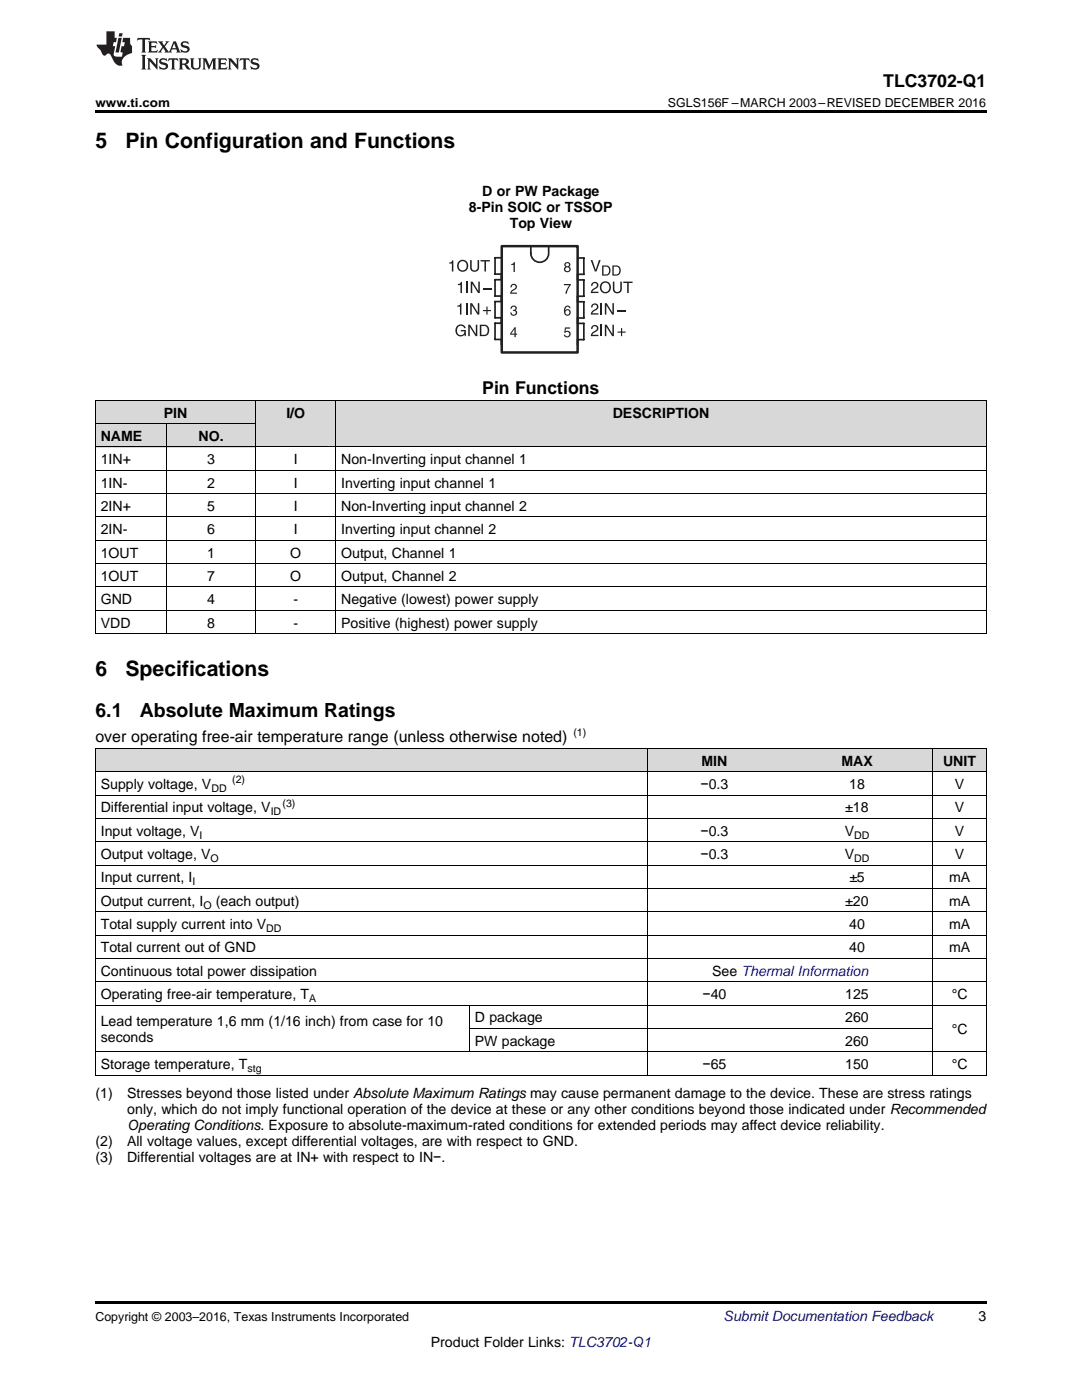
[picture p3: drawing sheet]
<svg xmlns="http://www.w3.org/2000/svg" width="216mm" height="279mm" viewBox="0 0 216 279" stroke-linecap="round" stroke-linejoin="round" font-family="sans-serif">
<g fill="#d8d8d8">
<path d="M19 149.4h8.9v4.7h-8.9z"/>
<path d="M27.9 149.4h65.8v4.7h-65.8z"/>
<path d="M93.7 149.4h35.6v4.7h-35.6z"/>
<path d="M129.3 149.4h26.6v4.7h-26.6z"/>
<path d="M155.9 149.4h30.3v4.7h-30.3z"/>
<path d="M186.2 149.4h10.6v4.7h-10.6z"/>
<path d="M51 79.9h16v9.4h-16z"/>
<path d="M67 79.9h129.8v9.4h-129.8z"/>
<path d="M19 84.6h14.3v4.7h-14.3z"/>
<path d="M33.3 84.6h17.7v4.7h-17.7z"/>
<path d="M19 79.9h14.3v4.7h-14.3z"/>
<path d="M33.3 79.9h17.7v4.7h-17.7z"/>
</g>
<path d="M19 126.5h.2zM50.9 126.5h.1zM66.9 126.5h.1zM196.7 126.5h.1zM19 259.7h177.8v.5h-177.8z" fill="#000"/>
<g fill="none" stroke="#000" stroke-width=".2">
<path d="M19 79.9h177.8M19.1 79.9v46.6M51 79.9v46.6M67 79.9v46.6M196.8 79.9v46.6M19 98.5h177.8M19 93.9h177.8M19 89.2h177.8M19 84.5h32M33.2 84.6v41.9M19 117.1h177.8M19 112.5h177.8"/>
<path d="M19 107.8h177.8M19 103.2h177.8M19 126.5h177.8M19 121.8h177.8M19 158.7h177.8M19 154h177.8M19 149.4h177.8M19.1 149.4v65.2M129.2 149.4v65.2M186.1 149.4v65.2M196.8 149.4v65.2M19 177.3h177.8"/>
<path d="M19 172.7h177.8M19 168h177.8M19 163.4h177.8M19 196h177.8M19 191.3h177.8M19 186.6h177.8M19 182h177.8M19 214.6h177.8M19 209.9h177.8M19 200.6h177.8M93.6 200.7v9.3M93.7 205.3h92.4"/>
</g>
<path d="M105.9 49.2a2.61 2.61 0 0 0 .9 2.9 1.78 1.78 0 0 0 2.7-1.5v-1.4" fill="none" stroke="#231f20" stroke-width=".34"/>
<path d="M100.1 49.1h15.2v21.2h-15.2z" fill="none" stroke="#231f20" stroke-width=".5"/>
<g fill="#231f20">
<path d="M102 52.7l.7-.4v2h-.2v-1.4h-.5z" fill-rule="evenodd"/>
<path d="M102.1 56.8a.65 .65 0 0 1 1 .2 .65 .65 0 0 1-.5 .9l-.5 .5h1.1v.2h-1.4l.1-.5 .6-.4a.41 .41 0 0 0 .4-.4 .41 .41 0 0 0-.4-.4l-.3 .1-.1 .4h-.3z" fill-rule="evenodd"/>
<path d="M102 61.2a.61 .61 0 0 1 .7-.2 .61 .61 0 0 1 .4 .7l-.2 .2a.66 .66 0 0 1-.2 1.2 .66 .66 0 0 1-.9-.7h.3l.1 .3 .3 .1 .4-.2v-.2l-.1-.2-.4-.2v-.2l.4-.1v-.3l-.3-.2-.3 .1-.1 .3h-.2z" fill-rule="evenodd"/>
<path d="M102.7 65.3l-.9 1.3v.2h.9v.5h.2v-.5h.3v-.2h-.3v-1.3zM102.7 65.7v.9h-.7z" fill-rule="evenodd"/>
<path d="M112.7 52.5l-.1 .5 .3 .2a.61 .61 0 0 0-.1 .9 .61 .61 0 0 0 .9 0 .61 .61 0 0 0-.1-.9 .45 .45 0 0 0 .1-.6 .69 .69 0 0 0-1-.1zM112.8 53.8a.41 .41 0 0 1 .8 0 .41 .41 0 0 1-.8 0zM112.9 52.8a.34 .34 0 0 1 .6 0 .34 .34 0 0 1-.6 0z" fill-rule="evenodd"/>
<path d="M112.5 56.7h1.4l-.8 1.9h-.3l.1-.3 .7-1.4h-1.1z" fill-rule="evenodd"/>
<path d="M112.9 61.1a1.15 1.15 0 0 0 .3 1.9 .64 .64 0 0 0 .6-.8 .64 .64 0 0 0-1-.3 .49 .49 0 0 1 .1-.6 .49 .49 0 0 1 .6 .1l.1 .1h.2l-.3-.5zM112.8 62.4a.45 .45 0 0 1 .9 0 .45 .45 0 0 1-.9 0z" fill-rule="evenodd"/>
<path d="M112.7 65.3h1.1v.3h-.9l-.1 .5a.68 .68 0 0 1 1.1 .5 .68 .68 0 0 1-1 .7l-.3-.2-.1-.3h.3a.44 .44 0 0 0 .6 .3 .44 .44 0 0 0 .2-.6 .44 .44 0 0 0-.6-.2l-.4 .1z" fill-rule="evenodd"/>
<path d="M89.6 52.4l.5-.2 .1-.2h.3v2.2h-.3v-1.6h-.6z" fill-rule="evenodd"/>
<path d="M91.7 52.4a.85 .85 0 0 1 1.2 .1 .85 .85 0 0 1 0 1.1 .85 .85 0 0 1-1.2 .1 1.15 1.15 0 0 1 0-1.3zM91.6 52.1a1.16 1.16 0 0 0 .2 2 1.16 1.16 0 0 0 1.6-1.1 1.12 1.12 0 0 0-.6-1.1 1.12 1.12 0 0 0-1.2 .2z" fill-rule="evenodd"/>
<path d="M93.8 51.9h.3v1.4a.59 .59 0 0 0 .6 .7 .59 .59 0 0 0 .6-.7v-1.4h.3v1.5a.9 .9 0 0 1-.9 .8 .9 .9 0 0 1-.9-.8z" fill-rule="evenodd"/>
<path d="M95.9 51.9h1.8v.3h-.7v2h-.3v-2h-.8z" fill-rule="evenodd"/>
<path d="M91.4 56.7l.4-.2 .2-.2h.2v2.2h-.3v-1.6h-.5z" fill-rule="evenodd"/>
</g>
<path d="M93.2 56.2v2.3" fill="none" stroke="#231f20" stroke-width=".31"/>
<g fill="#231f20">
<path d="M93.9 56.2h.4l1.1 1.8v-1.8h.3v2.3h-.3l-1.2-1.9v1.9h-.3z" fill-rule="evenodd"/>
<path d="M96.5 57.6h1.6v.2h-1.6z" fill-rule="evenodd"/>
<path d="M91.3 61l.4-.2 .2-.2h.2v2.2h-.3v-1.6h-.5z" fill-rule="evenodd"/>
</g>
<path d="M93.1 60.5v2.3" fill="none" stroke="#231f20" stroke-width=".31"/>
<g fill="#231f20">
<path d="M93.8 60.5h.4l1.1 1.8v-1.8h.3v2.3h-.3l-1.2-1.9v1.9h-.3z" fill-rule="evenodd"/>
<path d="M96.4 61.9h.7v-.7h.2v.7h.7v.2h-.7v.7h-.2v-.7h-.7z" fill-rule="evenodd"/>
<path d="M91.3 65a1.01 1.01 0 0 1 1.6 .5h-.3a.75 .75 0 0 0-.9-.4 .75 .75 0 0 0-.5 .8 .75 .75 0 0 0 .6 1 .75 .75 0 0 0 .9-.8h-.7v-.2h1v1.2h-.2l-.1-.3a1.12 1.12 0 0 1-1.6 0 1.12 1.12 0 0 1-.1-1.5z" fill-rule="evenodd"/>
<path d="M93.4 64.8h.4l1.1 1.8v-1.8h.3v2.3h-.3l-1.2-1.9v1.9h-.3z" fill-rule="evenodd"/>
<path d="M95.7 64.8v2.3h1a1.16 1.16 0 0 0 .9-1.2 1.16 1.16 0 0 0-.9-1.1zM96 65.1h.6a.91 .91 0 0 1 .7 .8 .91 .91 0 0 1-.7 .9h-.6z" fill-rule="evenodd"/>
<path d="M117.9 51.9h.3l.7 1.9 .6-1.9h.4l-.9 2.3h-.3z" fill-rule="evenodd"/>
<path d="M120.1 53v2h.9a1.03 1.03 0 0 0 .8-1 1.03 1.03 0 0 0-.8-1zM120.4 53.2h.5a.81 .81 0 0 1 .6 .8 .81 .81 0 0 1-.5 .8h-.6z" fill-rule="evenodd"/>
<path d="M122.2 53v2h.8a1.03 1.03 0 0 0 .9-1 1.03 1.03 0 0 0-.9-1zM122.5 53.2h.5a.81 .81 0 0 1 .6 .8 .81 .81 0 0 1-.6 .8h-.5z" fill-rule="evenodd"/>
<path d="M118.2 56.4a.73 .73 0 0 1 1.2 .2 .73 .73 0 0 1-.6 1.1l-.6 .5h1.2v.3h-1.5l.1-.6 .7-.5a.46 .46 0 0 0 .4-.5 .46 .46 0 0 0-.4-.4l-.3 .1-.2 .5h-.3z" fill-rule="evenodd"/>
<path d="M120.2 56.7a.85 .85 0 0 1 1.2 .1 .85 .85 0 0 1 0 1.1 .85 .85 0 0 1-1.2 .1 1.15 1.15 0 0 1 0-1.3zM120 56.4a1.16 1.16 0 0 0 .2 2 1.16 1.16 0 0 0 1.7-1.1 1.12 1.12 0 0 0-.6-1.1 1.12 1.12 0 0 0-1.3 .2z" fill-rule="evenodd"/>
<path d="M122.3 56.2h.3v1.4a.59 .59 0 0 0 .6 .7 .59 .59 0 0 0 .6-.7v-1.4h.3v1.5a.9 .9 0 0 1-.9 .8 .9 .9 0 0 1-.9-.8z" fill-rule="evenodd"/>
<path d="M124.4 56.2h1.8v.3h-.7v2h-.4v-2h-.7z" fill-rule="evenodd"/>
<path d="M118.2 60.7a.73 .73 0 0 1 1.2 .2 .73 .73 0 0 1-.6 1.1l-.6 .5h1.2v.3h-1.5l.1-.6 .7-.5a.46 .46 0 0 0 .4-.5 .46 .46 0 0 0-.4-.4l-.3 .1-.2 .5h-.3z" fill-rule="evenodd"/>
</g>
<path d="M120 60.5v2.3" fill="none" stroke="#231f20" stroke-width=".31"/>
<g fill="#231f20">
<path d="M120.7 60.5h.4l1.1 1.8v-1.8h.3v2.3h-.3l-1.2-1.9v1.9h-.3z" fill-rule="evenodd"/>
<path d="M123.2 61.9h1.6v.2h-1.6z" fill-rule="evenodd"/>
<path d="M118.2 65a.73 .73 0 0 1 1.2 .2 .73 .73 0 0 1-.6 1.1l-.6 .5h1.2v.3h-1.5l.1-.6 .7-.5a.46 .46 0 0 0 .4-.5 .46 .46 0 0 0-.4-.4l-.3 .1-.2 .5h-.3z" fill-rule="evenodd"/>
</g>
<path d="M120 64.8v2.3" fill="none" stroke="#231f20" stroke-width=".31"/>
<g fill="#231f20">
<path d="M120.7 64.8h.4l1.1 1.8v-1.8h.3v2.3h-.3l-1.2-1.9v1.9h-.3z" fill-rule="evenodd"/>
<path d="M123.2 66.2h.7v-.7h.2v.7h.7v.2h-.7v.7h-.2v-.7h-.7z" fill-rule="evenodd"/>
</g>
<path d="M100 51.4h-1.2v3.3h1.2v1.1h-1.2v3.3h1.2v1.1h-1.2v3.2h1.2v1.1h-1.2v3.2M115.2 51.5h1.3v3.2h-1.3v1.2h1.3v3.2h-1.3v1.1h1.3v3.3h-1.3v1h1.3v3.3M98.8 67.7h1.2zM100 67.7v1.1M115.2 67.8h1.3zM115.2 67.8v1" fill="none" stroke="#231f20" stroke-width=".34"/>
<path d="M19 22h177.8v.5h-177.8z" fill="#000"/>
<g fill="#231f20">
<path d="M27.5 7.6l-.1 .5 .4-.2h.6v.1v2.1l-.2 .4h1l-.3-.4v-2.1l.1-.1h.5l.5 .2-.2-.5zM29.5 8.3l.2 .3v1.5l-.2 .4h1.8l.2-.6a1.04 1.04 0 0 1-1.3 .2v-.7h.6l.3 .2v-.6l-.3 .2h-.6v-.6l.8-.1 .4 .3-.2-.5zM31.5 8.3l.9 1.1-.9 1.1h.8l-.2-.2 .5-.7 .4 .7-.2 .2h1.5l-.1-.2 .1-.4h.9l.1 .4-.2 .2h1l-.3-.3-.7-1.9h-.5l-.9 2-.8-1 .9-1h-.8l.1 .3-.3 .5-.4-.6 .2-.2zM34.7 8.6l.4 1h-.7zM36.3 8.4a.63 .63 0 0 0-.2 .7 .63 .63 0 0 0 .6 .4l.6 .2 .1 .2a.75 .75 0 0 1-.7 .4 .75 .75 0 0 1-.6-.5l.1 .7 .1-.1a1.11 1.11 0 0 0 1.5-.6 1.13 1.13 0 0 0-1.2-.8l-.1-.4a1.04 1.04 0 0 1 1.2 .2l-.2-.5-.1 .1-.5-.2zM28.2 10.9l.2 .4v2.2l-.2 .4h1l-.3-.4v-2.2l.3-.4zM29.3 11.6l.3 .4v1.5l-.3 .4h.8l-.2-.4v-1.3l1.5 1.7v-1.9l.2-.4h-.7l.2 .4v.9l-1.1-1.3zM32 11.8a.62 .62 0 0 0-.2 .7 .62 .62 0 0 0 .6 .4l.6 .1 .1 .3a.76 .76 0 0 1-.7 .3 .76 .76 0 0 1-.6-.4l.1 .7 .1-.1a1.11 1.11 0 0 0 1.5-.6 1.13 1.13 0 0 0-1.2-.8l-.1-.4a1.04 1.04 0 0 1 1.2 .2l-.2-.6-.1 .1-.5-.1zM33.7 11.6l-.2 .6a.61 .61 0 0 1 .8-.3v1.6l-.2 .4h.9l-.2-.4v-1.6a.63 .63 0 0 1 .8 .3l-.2-.6zM35.6 11.6l.3 .4v1.5l-.3 .4h1l-.2-.2v-.8l.5 .2a.76 .76 0 0 0 1.2 .7l-1-1a.58 .58 0 0 0 .6-.5 .58 .58 0 0 0-.5-.6zM36.4 11.9h.1a.45 .45 0 0 1 .5 .1 .45 .45 0 0 1 .1 .5l-.7 .2zM37.9 11.6l.2 .2a2.17 2.17 0 0 0 .3 1.9 .99 .99 0 0 0 1.6-.6v-1.1l.2-.4h-.7l.2 .2a1.92 1.92 0 0 1-.2 1.8 .6 .6 0 0 1-.9-.5v-1.1l.2-.4zM40.4 11.6l.2 .4v1.5l-.2 .4h.7l-.2-.4v-1.4l.8 1.8 .8-1.8v1.4l-.2 .4h.9l-.2-.4v-1.5l.2-.4h-.8l-.6 1.5-.6-1.5zM43.4 11.6l.2 .4v1.5l-.2 .4h1.8l.2-.6a1.04 1.04 0 0 1-1.3 .1v-.6h.5l.4 .2v-.6l-.4 .2h-.5v-.7h.8l.3 .3-.1-.6zM45.5 11.6l.2 .4v1.5l-.2 .4h.7l-.2-.4v-1.3l1.5 1.7v-1.9l.2-.4h-.7l.2 .4v.9l-1.1-1.3zM47.9 11.6l-.1 .6a.61 .61 0 0 1 .8-.3v1.6l-.3 .4h1l-.3-.4 .1-1.6a.63 .63 0 0 1 .7 .3l-.1-.6zM50.2 11.8a.62 .62 0 0 0-.2 .7 .62 .62 0 0 0 .6 .4l.6 .1 .2 .3a.76 .76 0 0 1-.8 .3 .76 .76 0 0 1-.6-.4l.1 .7 .2-.1a1.11 1.11 0 0 0 1.5-.6 1.13 1.13 0 0 0-1.3-.8l-.1-.4a1.04 1.04 0 0 1 1.2 .2l-.1-.6-.2 .1-.5-.1z"/>
<path d="M21.2 6.3v2.6h-1.9l.1 .4 .7 .9a.91 .91 0 0 0 1 .8 .56 .56 0 0 1 .5-.3 .56 .56 0 0 1 .5 .3l.4 .8a1.53 1.53 0 0 0 1.9 1.2 1.54 1.54 0 0 1 1-2.1l.9-.3v-1.4a1.52 1.52 0 0 1-.3-1.6h-1.4l-.2 .8h.5l-.2 .8h-.4l-.2 1v.2l.4 .1-.2 .8a1.93 1.93 0 0 1-1.6-.3l.3-1.8h-.5l.2-.8h.4l.2-.8h-.4v-1.3zM23.6 7.6l-.6 2.9h.7l.6-2.9zM23.8 6.6l-.1 .7h.6l.2-.7z"/>
</g>
<g font-size="4.2">
<text x="19" y="29.6">5</text>
<text x="25" y="29.6">Pin Configuration and Functions</text>
<text x="19" y="134.9">6</text>
<text x="25" y="134.9">Specifications</text>
</g>
<g font-size="3.9">
<text x="19" y="143">6.1</text>
<text x="27.9" y="143">Absolute Maximum Ratings</text>
</g>
<g font-size="3.5">
<text x="176.2" y="17.3">TLC3702-Q1</text>
<text x="96.2" y="78.7">Pin Functions</text>
</g>
<text font-size="3.2" x="19" y="148.2">over operating free-air temperature range (unless otherwise noted)</text>
<g font-size="2.8">
<text x="96.2" y="39.2">D or PW Package</text>
<text x="93.6" y="42.3">8-Pin SOIC or TSSOP</text>
<text x="101.7" y="45.5">Top View</text>
<text x="32.7" y="83.3">PIN</text>
<text x="57.1" y="83.3">I/O</text>
<text x="122.3" y="83.3">DESCRIPTION</text>
<text x="20.1" y="88">NAME</text>
<text x="39.6" y="88">NO.</text>
<text x="20.1" y="92.6">1IN+</text>
<text x="41.3" y="92.6">3</text>
<text x="58.6" y="92.6">I</text>
<text x="68.1" y="92.6">Non-Inverting input channel 1</text>
<text x="20.1" y="97.3">1IN-</text>
<text x="20.1" y="102">2IN+</text>
<text x="41.3" y="97.3">2</text>
<text x="41.3" y="102">5</text>
<text x="58.6" y="97.3">I</text>
<text x="58.6" y="102">I</text>
<text x="68.1" y="97.3">Inverting input channel 1</text>
<text x="68.1" y="102">Non-Inverting input channel 2</text>
<text x="20.1" y="106.6">2IN-</text>
<text x="41.3" y="106.6">6</text>
<text x="58.6" y="106.6">I</text>
<text x="68.1" y="106.6">Inverting input channel 2</text>
<text x="20.1" y="111.3">1OUT</text>
<text x="41.3" y="111.3">1</text>
<text x="57.9" y="111.3">O</text>
<text x="68.1" y="111.3">Output, Channel 1</text>
<text x="20.1" y="115.9">1OUT</text>
<text x="41.3" y="115.9">7</text>
<text x="57.9" y="115.9">O</text>
<text x="68.1" y="115.9">Output, Channel 2</text>
<text x="20.1" y="120.6">GND</text>
<text x="20.1" y="125.2">VDD</text>
<text x="41.3" y="120.6">4</text>
<text x="41.3" y="125.2">8</text>
<text x="58.6" y="120.6">-</text>
<text x="58.6" y="125.2">-</text>
<text x="68.1" y="120.6">Negative (lowest) power supply</text>
<text x="68.1" y="125.2">Positive (highest) power supply</text>
<text x="140" y="152.8">MIN</text>
<text x="167.9" y="152.8">MAX</text>
<text x="188.2" y="152.8">UNIT</text>
<text x="20.1" y="157.5">Supply voltage, V</text>
<text x="139.8" y="157.5">−0.3</text>
<text x="169.4" y="157.5">18</text>
<text x="190.5" y="157.5">V</text>
<text x="20.1" y="162.1">Differential input voltage, V</text>
<text x="20.1" y="166.8">Input voltage, V</text>
<text x="139.8" y="166.8">−0.3</text>
<text x="168.6" y="166.8">V</text>
<text x="168.7" y="162.1">±18</text>
<text x="190.5" y="162.1">V</text>
<text x="190.5" y="166.8">V</text>
<text x="20.1" y="171.4">Output voltage, V</text>
<text x="139.8" y="171.4">−0.3</text>
<text x="168.6" y="171.4">V</text>
<text x="190.5" y="171.4">V</text>
<text x="20.1" y="176.1">Input current, I</text>
<text x="169.5" y="176.1">±5</text>
<text x="189.4" y="176.1">mA</text>
<text x="20.1" y="180.8">Output current, I</text>
<text x="20.1" y="185.4">Total supply current into V</text>
<text x="43.1" y="180.8">(each output)</text>
<text x="168.7" y="180.8">±20</text>
<text x="169.4" y="185.4">40</text>
<text x="189.4" y="180.8">mA</text>
<text x="189.4" y="185.4">mA</text>
<text x="20.1" y="190.1">Total current out of GND</text>
<text x="169.4" y="190.1">40</text>
<text x="189.4" y="190.1">mA</text>
<text x="20.1" y="194.7">Continuous total power dissipation</text>
<text x="142.1" y="194.7">See Thermal Information</text>
<text x="20.1" y="199.4">Operating free-air temperature, T</text>
<text x="140.2" y="199.4">−40</text>
<text x="168.7" y="199.4">125</text>
<text x="189.9" y="199.4">°C</text>
<text x="20.1" y="204.8">Lead temperature 1,6 mm (1/16 inch) from case for 10</text>
<text x="20.1" y="208">seconds</text>
<text x="94.8" y="204">D package</text>
<text x="94.8" y="208.7">PW package</text>
<text x="168.7" y="204">260</text>
<text x="168.7" y="208.7">260</text>
<text x="189.9" y="206.4">°C</text>
<text x="20.1" y="213.4">Storage temperature, T</text>
<text x="140.2" y="213.4">−65</text>
<text x="168.7" y="213.4">150</text>
<text x="189.9" y="213.4">°C</text>
<text x="19" y="219.2">(1)</text>
<text x="25.4" y="219.2">Stresses beyond those listed under Absolute Maximum Ratings may cause permanent damage to the device. These are stress ratings</text>
<text x="25.4" y="222.4">only, which do not imply functional operation of the device at these or any other conditions beyond those indicated under Recommended</text>
<text x="25.4" y="225.6">Operating Conditions. Exposure to absolute-maximum-rated conditions for extended periods may affect device reliability.</text>
<text x="19" y="228.7">(2)</text>
<text x="19" y="231.9">(3)</text>
<text x="25.4" y="228.7">All voltage values, except differential voltages, are with respect to GND.</text>
<text x="25.4" y="231.9">Differential voltages are at IN+ with respect to IN−.</text>
<text x="195.3" y="263.6">3</text>
<text x="86" y="268.9">Product Folder Links: TLC3702-Q1</text>
</g>
<text font-size="2.8" fill="#0000c8" x="144.4" y="263.6">Submit Documentation Feedback</text>
<g font-size="2.5">
<text x="19" y="21.4">www.ti.com</text>
<text x="133.3" y="21.4">SGLS156F –MARCH 2003–REVISED DECEMBER 2016</text>
<text x="19" y="263.6">Copyright © 2003–2016, Texas Instruments Incorporated</text>
</g>
<g font-size="2.1">
<text x="114.4" y="146.9">(1)</text>
<text x="42.2" y="158">DD</text>
<text x="46.3" y="156.4">(2)</text>
<text x="56.4" y="161">(3)</text>
<text x="39.8" y="167.4">I</text>
<text x="54" y="162.7">ID</text>
<text x="170.4" y="167.4">DD</text>
<text x="42" y="172">O</text>
<text x="170.4" y="172">DD</text>
<text x="38.4" y="176.7">I</text>
<text x="40.6" y="181.3">O</text>
<text x="53.1" y="186">DD</text>
<text x="61.7" y="200">A</text>
<text x="49.4" y="213.9">stg</text>
</g>
</svg>
